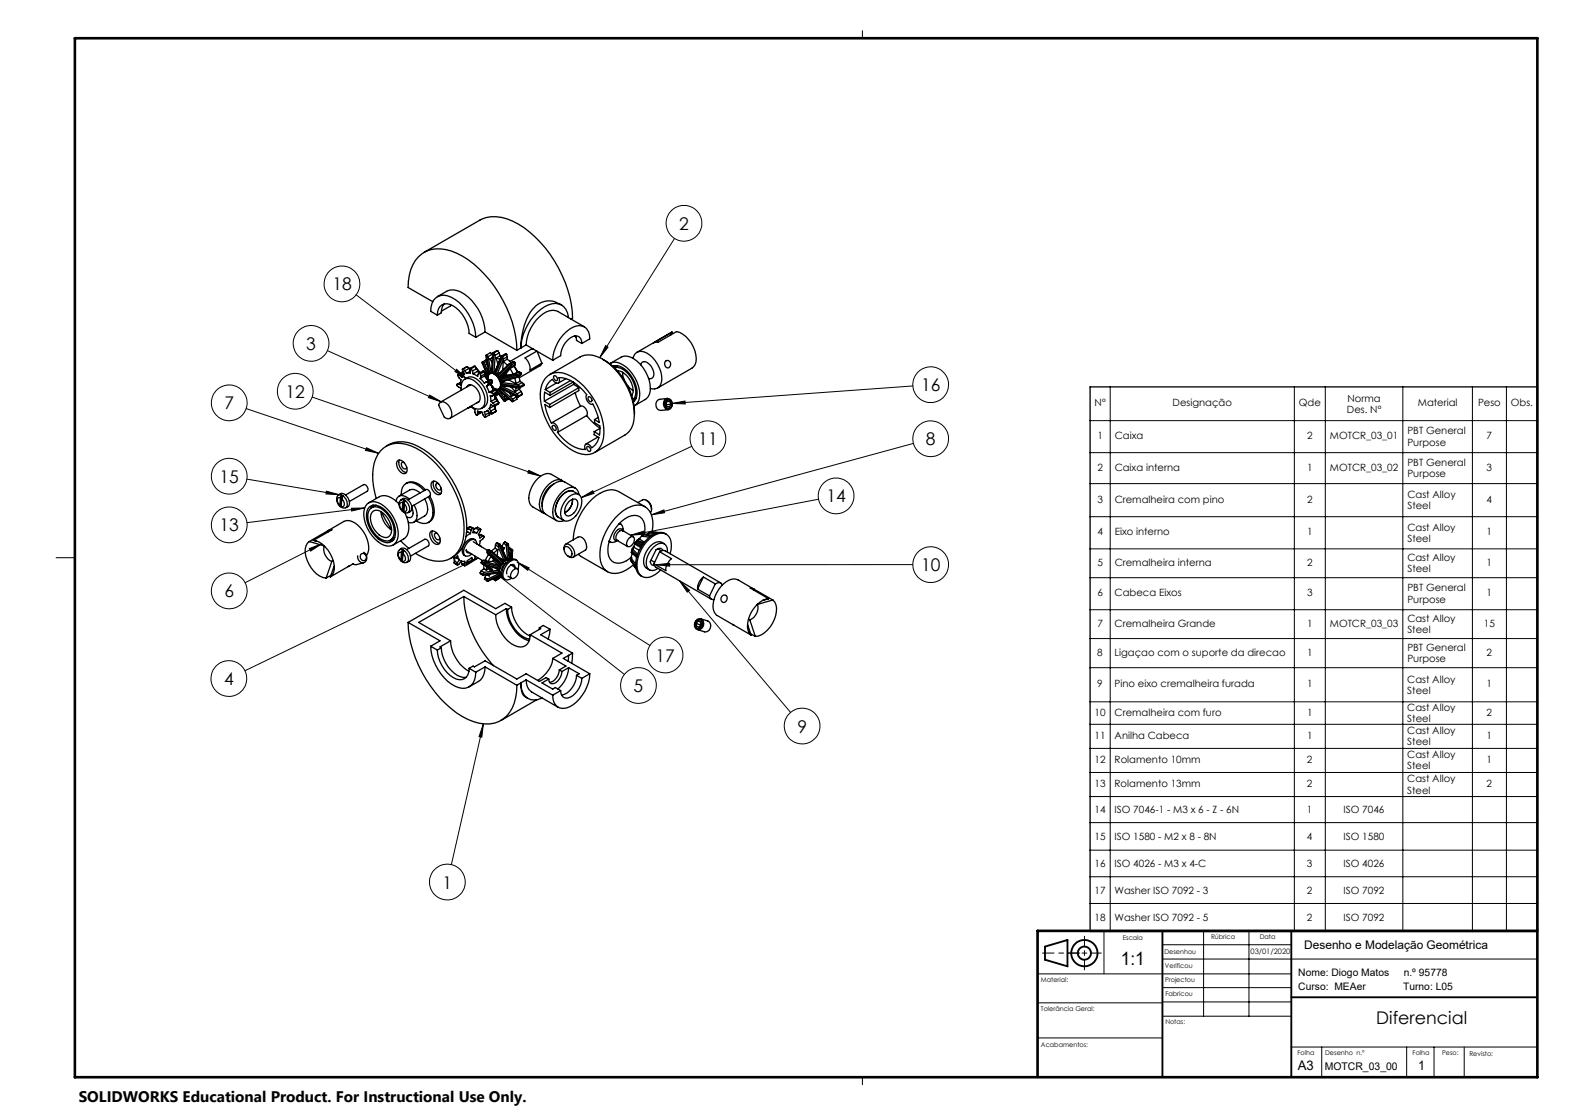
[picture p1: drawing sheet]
<svg xmlns="http://www.w3.org/2000/svg" width="420mm" height="297mm" viewBox="0 0 420 297" stroke-linecap="round" stroke-linejoin="round" font-family="sans-serif">
<g fill="none" stroke="#000" stroke-width=".27">
<path d="M230 8.2v2M95 78.6l29.4 22.3M179.9 63.6l-20 31.8M87.3 93.5l30.4 13.6M121.8 98.5l2.6 2.4-3.1-1.8zM161.5 92.1l.6 .5-2.2 2.8zM65.7 108.9l35.3 12M83.3 105.9l60.9 21M97.7 119.4l3.3 1.5-3.5-.8zM114.6 105.3l3.1 1.8-3.4-1.1zM179.2 107.6l3.5-.7v.8zM184.5 119l-29.5 13.7"/>
<path d="M243.4 102.9l-64.2 4.7M243.6 118.2l-69.9 19.1M290.7 112.1h119.3M296.1 103.1v145.3M345.2 103.1v145.3M353.4 103.1v145.3M374.1 103.1v145.3M392.6 103.1v145.3M401.7 103.1v145.3M65.8 127.7l24.7 4.2M87 130.9l3.5 1-3.6-.2zM93.7 135.5l3.6-.1-3.5 .8z"/>
<path d="M97.3 135.4l-31.4 3.9M141 125.4l3.2 1.5-3.4-.8zM155 132.7l3.1-1.9 .3 .7zM173.7 137.3l3.4-1.3 .1 .7zM218.3 133.1l-50.1 9.6M290.7 120.7h119.3M290.7 128.9h119.3M290.7 137.8h119.3M15 148.7h5M82.5 146.3l3.3-1.3-3 1.9zM85.8 145l-20.4 10.4M124.1 150l3.4-1.2-3 1.9z"/>
<path d="M127.5 148.8l-62.2 30M128.4 149.9l3 1.9-.4 .6zM128.4 149.9l38.1 29.9M137.9 149.9l3.2 1.5-.4 .6zM137.9 149.9l35.4 22.2M168.2 142.7l3.4-1.1 .1 .8zM175 150.6l3.6-.4v.8zM181.3 154.9l2.6 2.5-.6 .5zM181.3 154.9l29.5 35M243.4 150.5l-68.4 .1M290.7 146.3h119.3M290.7 154h119.3"/>
<path d="M290.7 162.6h119.3M290.7 170.2h119.3M290.7 178h119.3M128.9 193l-.4 3.5-.8-.1zM128.9 193l-8.5 37.5M290.7 187.1h119.3M290.7 193.1h119.3M290.7 199.5h119.3M290.7 205.9h119.3M290.7 212.4h119.3M290.7 219.3h119.3M290.7 226.7h119.3"/>
<path d="M290.7 233.7h119.3M276.7 259.6h67.6M290.7 240.9h119.3M294.4 248.2v11.4M310 251.9h34.3M310 255.7h100M321 248.2v22.7M333.1 248.2v22.7M276.7 276.7h33.3M276.7 267.4h33.3M310 270.9h34.3M310 263.3h34.3"/>
<path d="M310 267.1h34.3M344.3 279.1h65.5M352.5 279.1v8M375.1 279.1v8M382.4 279.1v8M390.5 279.1v8M230 287.2v2"/>
<circle cx="182.4" cy="59.5" r="4.8"/>
<circle cx="91.2" cy="75.7" r="4.8"/>
<circle cx="83" cy="91.5" r="4.8"/>
<circle cx="61.1" cy="107.4" r="4.8"/>
<circle cx="78.7" cy="104.3" r="4.8"/>
<circle cx="188.8" cy="117" r="4.8"/>
<circle cx="248.2" cy="117" r="4.8"/>
<circle cx="248.2" cy="102.6" r="4.8"/>
<circle cx="61.1" cy="127" r="4.8"/>
<circle cx="61.1" cy="139.9" r="4.8"/>
<circle cx="223" cy="132.2" r="4.8"/>
<circle cx="61.1" cy="157.5" r="4.8"/>
<circle cx="248.2" cy="150.5" r="4.8"/>
<circle cx="177.4" cy="174.6" r="4.8"/>
<circle cx="61" cy="180.9" r="4.8"/>
<circle cx="170.2" cy="182.8" r="4.8"/>
<circle cx="213.9" cy="193.6" r="4.8"/>
<circle cx="119.3" cy="235.2" r="4.8"/>
</g>
<g fill="none" stroke="#000" stroke-width=".5">
<path d="M278.7 252.4l6-1.8v7l-6-1.7zM310 248.2v38.9M344.3 248.2v38.9M344.3 265.9h65.5"/>
<circle cx="289.2" cy="254.1" r="1.75"/>
<circle cx="289.2" cy="254.1" r="3.5"/>
</g>
<g fill="none" stroke="#000" stroke-width=".35">
<path d="M113.1 67.3l14.9-8.6a10.2 10.2 0 0 1 10.2 1 32.1 32.1 0 0 1 14.5 25.1l-.4 .3M116.6 79.1a6.8 6.8 0 0 1 4.3-1.8 10.4 10.4 0 0 1 7.2 6.2 13.1 13.1 0 0 1 1.3 5M115.4 80.4l-6.6-3.7a10 10 0 0 1 4.8-9.7 10.5 10.5 0 0 1 9.7 1.3 32.1 32.1 0 0 1 14.5 25.1M116.6 84l-1.7-1a3.6 3.6 0 0 1 1.5-3.7 3.6 3.6 0 0 1 4 0 13.1 13.1 0 0 1 6.5 10.6M116.6 84a2.59 2.59 0 0 1 1.3-2.7 2.59 2.59 0 0 1 3 .3 9.4 9.4 0 0 1 4.2 7.3l1.8 1M118.4 81a3.4 3.4 0 0 0-.7 2.4l-1.1 .6M120.2 81.2v.4l-2.5 1.4M122.1 99.9l-.1 .2 .9 1.2-.1 1.3-.5-.2M122.1 99.9l.5 .2M122.1 99.9l1.1-.6 .4 .2-1 .6M123.3 98.5l.6 1.3-.7 .8-.6-.5M123.3 98.5l.2-.1 .5 .4"/>
<path d="M124 98.8l.4 .8M124.6 97.8l-1.3 .7M124.6 97.8l.4 .4M124.6 97.8l-.2 .1M124.6 97.8l.8 .6M125 98.2l-1 .6M125 98.2l.3 .3M125.3 99l-.9 .6M125.4 98.2v1.3l-1 .1M125.4 98.2l.3 .1M125.7 98.3l.3 .6M126 98.9l.2 .8"/>
<path d="M126.7 97.7l-1 .6M126.7 97.7l.3 .6M126.7 97.7l-.3-.1-1 .6M126.7 97.7l1.4 1.6M127 98.3l.9 1.1-.7-.3-1 .6M127 98.3l-1 .6M127.8 99.5l-.3 .3-.1 .5-1.2-.6M127.8 99.5l.3 .2M128.1 99.7l.1 .6M128.6 96.6v.2l1.5 3.7 .1-.3M128.6 96.6l1.6 3.6M128.6 96.6l.5 .1"/>
<path d="M129.1 96.7l1.3 3-.2 .5M129.2 99.1l1 2.5-1.1-1.3-1 .6M129.2 99.1l-1.1 .6M129.2 99.1l-.3-.3-1.1 .7M129.2 99.1l.1 .6M129.3 99.7l-1.1 .6M129.3 99.7l.5 1.3M129.3 99.5l.8 .9 .1 .7M129.4 88.5l8.4 4.9M129.4 88.5l-2.5 1.4M129.5 98.9l-.3 .2M129.5 99l-.3 .2"/>
<path d="M129.6 99.3h.1M129.7 94.6l-.2 .2 .9 5 .2-.2M129.7 94.6l.9 5M129.7 94.6l.5 .5M129.7 96l-1.1 .6M129.8 96.3l-.7 .4M129.9 96.7l-.2 .4 .3 .3M130.2 95.1l.8 4.2M130.6 99.5v.1M131 99.3l-.4 .2M131 99.2v.1M131.3 94.4l-1.1 .7"/>
<path d="M131.3 94.4l.1 .2M131.3 94.4l-.5-.4-1.1 .6M131.3 95.5l-.7 .2 .6 .9M131.3 95.4l-.6 .3M131.3 99.4l.5 .2M131.3 99.4v.1M131.4 94.1l-.4 5.4h.3M131.4 94.1h.3M131.7 94.1l-.4 5.4M131.7 94.1l.3 .6M131.7 99.3l-.4 .1M131.8 99.7l.3 .2"/>
<path d="M131.8 99.6v.1M131.9 99.2l-.2 .1M132 94.7l-.3 4.6M132.2 99.8h.4M132.2 99.8l.5 .5M132.2 99.8l-.1 .1M132.3 95.5l1 .3M132.3 95.5l.5 1.6M132.7 93.5l-1 .6M132.7 93.5l.4 .6M132.7 93.5l-1.3 .6M133.1 94.1l-1.1 .6"/>
<path d="M133.1 94.1l.2 .8M133.2 99.4l-.6 .4M133.3 94.9l.4 .1M133.3 94.9l-1 .6M133.8 94.9l-2 4.7M133.8 94.9l.3 .2M133.8 94.9l-2 4.8M134.1 95.1l-2 4.8M134.1 95.1l.1 .6M134.2 96.4l1.2 1.1M134.2 96.4l-.1 2.2M134.2 95.7l-1.6 4.1"/>
<path d="M134.8 99.8l.1 .2M134.8 99.8l-1.5 .9M135.1 94.5l-.3-.2-1 .6M135.1 94.5l-1 .6M135.1 94.5l.2 .6M135.3 95.8l1 .9-.4-.4M135.3 95.8l-1.1 .6M135.3 95.1l-1.1 .6M135.3 95.1v.7M135.7 97.1l-3 2.8v.4M136 98.3l.9 1.5M136 98.3l-1.2 1.5"/>
<path d="M136.1 97l.2 .3M136.1 97l-3.5 3.4M136.1 97l-.4 .1M136.3 97.9l-3 2.8M136.3 97.3l-3.5 3.4M136.3 97.3v.6M136.9 99.8l-2 .2M137.1 97.6l.8 1.6M137.1 97.6l-1.1 .7M137.1 97.6l.9 1.6M137.2 96.4l-1.1 .6M137.2 96.4l.2 .3"/>
<path d="M137.2 96.4l-1.5 .7M137.4 99.7l-4 1.2M137.4 99.7l.5 .3M137.4 97.3l-1.1 .6M137.4 97.3l-.3 .3M137.4 96.7l-1.1 .6M137.4 96.7v.6M137.9 100l-4.7 1.3M137.9 100l.1 .3M137.9 99.2l-1 .6M138.4 99.1l-.5 .1M138.4 99.1l-1 .6"/>
<path d="M138.4 99.1l.5 .2M138.9 92.8l-1.1 .6M138.9 99.3l-1 .7M138.9 99.3l.2 .4M139.1 99.7l-1.1 .6M139.1 99.7l-1.4 .9M140.3 92l7.1 4.1M140.3 92l-1.4 .8M142.2 93.1l-.7 .1-5.5 3.2M143.2 93.6l-3.2 1.8a3.8 3.8 0 0 1 1.3 3.3l3.2-1.9M143.2 93.7l1.3 3.1M144.5 96.8l-.5 .7-5.5 3.2-.1-.4"/>
<path d="M146.5 99.9l8.2-4.7a5.8 5.8 0 0 1 5.7 .4 18.7 18.7 0 0 1 8.8 15.1 5.7 5.7 0 0 1-2.5 5.3l-8.1 4.6M149 81a5.6 5.6 0 0 0-7.6 2.3 19.8 19.8 0 0 0-2.5 9.5M149 80.9l.8 .4M151.6 84.7a3.7 3.7 0 0 0-5.3-3.4 13.6 13.6 0 0 0-7.4 11.5M153.2 89.6l.4 .2M153.5 89.6l.2 1.2 1.5 .8M155.2 91.6l2.1-1.3a2.94 2.94 0 0 0-1.2-3 2.94 2.94 0 0 0-3.3-.1 10.6 10.6 0 0 0-5.4 8.9M155.2 91.6a1.79 1.79 0 0 0-1.1-2 1.79 1.79 0 0 0-2.1 .6 6.2 6.2 0 0 0-2.5 4.6l-2.1 1.3M155.8 87.1l-7-4.1a4.3 4.3 0 0 0-4.9 1.4 11.2 11.2 0 0 0-3.6 7.6M160.7 95.8a17.1 17.1 0 0 1 8.5 14.7M162.6 97a3.7 3.7 0 0 1 4.5 1 9.4 9.4 0 0 1 3.3 8.7l-.4 .7-.9 .8M162.8 96.9l2.8-1.7a3.8 3.8 0 0 1 4.3 1.1 9.4 9.4 0 0 1 3.3 8.8l-.9 1.2-3 1.8"/>
<path d="M163.4 97.6a3.6 3.6 0 0 1 4 1.5 7.5 7.5 0 0 1 2.2 7.3l-.7 .8M163.6 97.7v.1M163.8 97.5l-.3 .3M163.8 98a3.8 3.8 0 0 1 3.8 1.8 6.9 6.9 0 0 1 1.7 6.1l-.5 .7M164.6 98.8a5.3 5.3 0 0 1 3.9 6.7M164.7 97.5l-.9 .5M166 99.2l.4 2M168.8 95.5a2.23 2.23 0 0 1 3.7-1.4 8.3 8.3 0 0 1 3.9 7.8 2.16 2.16 0 0 1-3 1.7M170.9 97.3a1.04 1.04 0 0 1 .7-.9 1.04 1.04 0 0 1 1.1 .3 3.3 3.3 0 0 1 1.4 4l-.4 .2h-.7M177.5 96.3a.91 .91 0 0 1 1.3 .7 .91 .91 0 0 1-1.1 1l-.5-1zM179.2 88.5l-4.9 2.9 1.2-.1 4.9-2.9a7.8 7.8 0 0 1 5.2 8.1l-.3 .8-.8 .8-9.2 5.4M179.2 88.5l-9.3 5.4"/>
<path d="M179.2 88.5l-.3 .7M102.9 119a7.9 7.9 0 0 1 8.7 .1 26.3 26.3 0 0 1 12.8 22.6 7.7 7.7 0 0 1-4.2 7.2M117.2 107.5a1.22 1.22 0 0 1 1.8 0 3.5 3.5 0 0 1 1.3 3.7 1.19 1.19 0 0 1-1.8 .1l-1.5-3.2zM121.8 102.5l.1 .3 1 .7 .1 .5a2.53 2.53 0 0 1 1.3-3.1 4.7 4.7 0 0 1 4.5 3.5 3.7 3.7 0 0 1-.3 4.4 2.39 2.39 0 0 1-2.9-.5M122.3 102.4l-.5 .1M122.8 102.1l-.5 .3M122.8 101.9l-1 .6M123.9 101.1a2.59 2.59 0 0 1 3.8 .5 5.8 5.8 0 0 1 1.9 6.4l-1.2 .9M124.4 103.2a1 1 0 0 1 1.6-.5 3.8 3.8 0 0 1 1.9 4.2l-.7 .5M125.2 108.7l.4-.3 1 .8v.7l.3 .6 .2 .2M125.2 108.7l-.5 .1M125.2 102.6l-.1 .2"/>
<path d="M125.2 108.5v.2M125.5 102.6l-8 4.6M127.4 110.3v-.7l1.2 .3 .2 .8 .4 .5h.3M127.4 110.3l-.3 .4M127.7 107.1l-7.7 4.4M128.1 100.9l1.1 1.3 .4-.3M128.1 109.9l-.7 .4M128.2 100.3l-.1 .6M128.3 109.9l-1.2 .8M129.4 110.6l.1 .6M129.6 101.9h.4M129.7 103l.8 1.6"/>
<path d="M129.7 103l1.1-.6 .4 .8 .3 .8-1 .6M129.9 100.8l.3 .3M130 101.9l.2 .3M130.1 109.4l-.9 .5 .2 .7M130.1 109.4l-.4 .2M130.1 109.4l1 1M130.1 101.3l.1 .2M130.1 102.7l-.4 .3M130.2 101.1l.1 .4M130.2 101.4h.1M130.2 102.2l-.1 .5M130.3 101.5a1.19 1.19 0 0 1 .1-1.6 1.19 1.19 0 0 1 1.6-.1 3.3 3.3 0 0 1 1.3 3.5 1.03 1.03 0 0 1-1.6 .2"/>
<path d="M130.5 104.6l.5 .1M130.5 108.9l.4 .7M130.5 110h.1M130.5 110l-1.1 .6M130.5 110v.6M130.5 110.6l-1 .6M130.6 110.1l-.1 .5M130.9 107l.6 .5M130.9 109.6l.3 .6M131 104.7l.5 .3M131.1 101.3l-1.1 .6M131.1 101.3l.2 .3"/>
<path d="M131.1 101.3h-.5l-1 .6M131.1 103h.1M131.2 102.1l-1.1 .6M131.2 102.1l-.3 .5M131.2 103h.1M131.2 103l-.2-.5 .2 .5M131.2 110.2l-.1 .2M131.2 103.2l.8 .8M131.2 103l1.4 1.3M131.3 105.6l-.6-.1 .2 1.5M131.3 101.6l-1.1 .6M131.3 101.6l-.1 .5"/>
<path d="M131.5 107.5l.4 .5M131.5 105l.1 .3M131.6 108.2l-1.1 .7M131.6 105.3l-.3 .3M131.8 103.6l.2 .1M131.8 108.3l.2 .7M131.9 105.2l.1 1.2-1.1 .6M131.9 108.3l-1.1-.5-.3 1.1M131.9 105.5l.6 1.3M131.9 108v.3M131.9 105.2l1.1 2.2M131.9 108.3l.4 1.3"/>
<path d="M132 105.3l.2 .2M132 109l-1.1 .6M132 109l.3 .6M132 103.7v.2M132 104l-1 .7M132 104l.6 .3M132.1 105.1l.1 .4M132.3 103.8l.6 .1M132.3 103.8l-.3-.1 .3 .4M132.3 103.8l2.3 3.2M132.3 109.6l-1.1 .6M132.3 109.6l-1.2 .8"/>
<path d="M132.4 104.9l.1 .3M132.5 105.2l-.3 .3M132.5 105.2l.5-.2-.8 .5M132.5 106.8l-1 .7M132.5 106.8l.5 .6M132.6 100.4l.2 .3M132.6 104.3l-1.1 .7M132.6 104.3l.1 .4M132.6 104.6l1.7 2.3 .3 .1M132.7 100.3l-.1 .1M132.7 104.7l-1.1 .6M132.7 104.7l-1.4 .9"/>
<path d="M132.7 104.7h.1M132.8 103.9l2 2.6M133 100.6l.3 .1M133 100.6l.3 .6M133 103.7l-.2 .1 3.8 3.3 .2-.1M133 100.6l-.2 .1M133 103.7l.1 .1M133 103.7l3.8 3.3M133 107.4v.3l-1.1 .6M133 107.4l-1.1 .6M133.2 101.3l.1 .4M133.3 101.2l-.1 .1"/>
<path d="M133.3 101.7h.2M133.4 100.9l-.1 .3M133.4 103.2l-.1 .3 4.8 2.4M133.4 103.5l-.3 .3M133.4 103.6l-.3 .2M133.4 103.2l4.9 2.4M133.4 103.2l.2 .1M133.4 103.6l3.3 2.8M133.5 102.3v.4M133.5 101.7l.1 .6M133.5 102.3l5.1 .8M133.5 102.3h.1"/>
<path d="M133.5 102.7l5.1 .7M133.5 102.7h.2M133.5 103.6h-.1M133.7 102.7l4.9 .7M133.7 102.7l-.1 .6M133.8 102l-.2 .3M133.8 103l-.2 .3M133.8 102l4.4 .6M133.8 103l4.1 2M134 102.8l-.2 .2M134.5 101.6l-.7 .4M134.6 105.4l.1 .4 .4 .1"/>
<path d="M134.8 106.5l-.2 .5M134.9 100l-1.5 .9M135.4 106.1l-.6 .4M135.6 101.3l2 1M135.7 106.4l-1.1 .6M135.7 106.3v.1M135.9 104.7l.4 1 .6-.5M136.3 103.1l1.1 1.3M136.7 106.4l.1 .6M137 105.3l-.5 .3M137.2 100.7l.4 1.6M137.6 103.3l-.2 1.1"/>
<path d="M137.7 105.6l.1 .2M137.7 100.6l-3.9 1.2-.3-.1M137.8 105.8l-1.1 .6M137.8 105.8l.1 .6-1.1 .6M137.9 105l.4 .6M138 100.3l-4.7 1.4M138 100.3l-.3 .3M138.2 102.6l.4 .5M138.3 105.6l-.2 .3M138.4 100.3l.2 1.4M138.5 103.8l-1.1 .6M138.5 103.8l.5 .6"/>
<path d="M138.6 103.4l-.1 .4M138.6 103.1v.3M138.6 101.7l-1 .6M138.6 101.7l.6 .3M139 104.4l-1.1 .6M139 104.4l.3 .6M139.2 102l-1 .6M139.2 102l.5 .4M139.3 105l-1 .6M139.3 105l-1.2 .9M139.7 102.4l-1.1 .7M139.7 102.4v.4l-1.1 .6"/>
<path d="M145.2 107l1.4 .8M145.4 103.9a4.4 4.4 0 0 1 1.9-2.8 1.32 1.32 0 0 0 1.7 .9l.2-.4-.2-.9a9.8 9.8 0 0 1 7.5 4.5 1.8 1.8 0 0 0 1.6 2.5 15.3 15.3 0 0 1 1.7 4.9l-1.3-.7M145.4 103.9l1.3 .7M145.5 100.8a5 5 0 0 1 6.7-.5 18.1 18.1 0 0 1 8.7 16.4 4.7 4.7 0 0 1-6.9 4.1 17.9 17.9 0 0 1-9.8-17l.3-1.1zM146.6 108.7l-1.3-.9a15.9 15.9 0 0 0 1.7 5M146.6 107.8v.9M146.6 105.4l-1.4-.8v2.4M146.7 104.6l-.1 .8M147 112.8a1.78 1.78 0 0 1 1.7 2.5M147.4 113.4a.9 .9 0 0 1 .8 1.4 .9 .9 0 0 1-.8-1.4zM147.8 100.2a.88 .88 0 0 1 .7 1.3 .85 .85 0 0 1-.7-1.3zM148.3 102.1l-2.9 1.8"/>
<path d="M150.9 101l-2 1.1M152.2 101.5l-5.5 3.1M152.9 101.8l-6.3 3.6M152.9 101.9l.1 .6M153 102.5l-7.8 4.5M153 102.5l1.4 .9M153.4 104.7l1.4 3.6M154.4 103.4l-.1 .7-7.7 4.6M154.4 103.4l-7.8 4.4M154.8 108.3a1.78 1.78 0 0 1 1.6 2.5M154.8 108.3l-7.8 4.5M156.4 110.8l1.8 1.9 1.8 1.4"/>
<path d="M156.4 110.8l-7.7 4.5M156.6 119a.76 .76 0 0 1 .8 .5 .76 .76 0 0 1-.2 .9l-.6-.5-.1-.5zM157 105.8a.9 .9 0 0 1 .7 1.3 .9 .9 0 0 1-.7-1.3zM158.5 115.1l-.1 .8 1.3 .8a4.4 4.4 0 0 1-1.9 2.7 1.32 1.32 0 0 0-1.7-.9l-.2 .4 .2 .9a9.8 9.8 0 0 1-7.4-4.5M158.5 111.9v.8l1.4 .9v2.4l-1.4-.9M159.5 116.5l-3.3 1.9M159.5 111.3l-1 .6M160 114.2l-1.5 .9M167.3 102.8l1.5 1.3M169.2 106.9l-.3 .1M169.7 106.1l-.9 .5M177.2 106.7a1.2 1.2 0 0 1 1.4-.3 1.2 1.2 0 0 1 .7 1.3 1.22 1.22 0 0 1-1.1 1.5 1.22 1.22 0 0 1-1.3-1.4z"/>
<path d="M177.5 106.9a1.11 1.11 0 0 1 1.5 .1 1.11 1.11 0 0 1-.1 1.5 1.11 1.11 0 0 1-1.5-.1 1.11 1.11 0 0 1 .1-1.5zM177.6 107.6l.1 .3M177.7 107.9h.1M177.9 106.2l-2 .3a1.53 1.53 0 0 0-1 1.6 1.53 1.53 0 0 0 1.3 1.3l2.1-.2M178.6 107l-.7-.1-.4 .7 .3 .8 .7 .1 .4-.7M178.6 107l.3 .8M178.6 107l-.8 .1M178.9 107.8l-1.2 .1M290.7 103.1h119.3v145.3h-119.3zM90.2 132a2.06 2.06 0 0 0 .5 3M90.2 132a1.26 1.26 0 0 1 2.2 .2 2.01 2.01 0 0 1 .3 2.9l-.5 .3a2.14 2.14 0 0 0-.9-3.3l-.4-.2zM90.6 134.8l.1 .3h.3"/>
<path d="M90.8 132.7a.58 .58 0 0 0-.9 .6l.2 .8 .5 .7M90.8 132.7l-.2 2.1M91 135l.1 .3 .6 .2 .4-.1M91.1 132a.34 .34 0 0 1 .3 .4 .34 .34 0 0 1-.2 .3l-.1 .3M91.1 132l-.3 .7M91.1 133l.6 .7a.94 .94 0 0 1-.4 1.4l-.3-.1M91.1 133l-.1 2M91.1 132l-.1 3.1M92.1 132l4.8-2.8a1.16 1.16 0 0 1 1.1 1.7l-4.8 2.8M97.9 134.3a3.5 3.5 0 0 1 4.5 .7 9.5 9.5 0 0 1 3.6 8.7 2.69 2.69 0 0 1-4.4 1.3 9.6 9.6 0 0 1-4.4-9.3zM98.4 134.1l2.8-1.7a4.6 4.6 0 0 1 5.2 2M98.5 135.2a3.1 3.1 0 0 1 4.2 .8 7.7 7.7 0 0 1 2.6 7.3 2.28 2.28 0 0 1-3.6 .9 7.7 7.7 0 0 1-3.6-8.5z"/>
<path d="M98.9 135.5a3.2 3.2 0 0 1 4.1 1.2 6.3 6.3 0 0 1 1.7 6.7 2.44 2.44 0 0 1-3.8-.1 7.2 7.2 0 0 1-2.7-6.7zM99.2 136.6a1.88 1.88 0 0 1 2.9 .2 5.9 5.9 0 0 1 2.2 5.4 1.59 1.59 0 0 1-2.6 .8 5.7 5.7 0 0 1-2.8-5.9zM99.3 135.2l-.4 .2M99.3 134.7l-.5 .8M99.5 134.7l.2 .3M100.3 134.7l-1.2 .7M100.3 132.9a15 15 0 0 1 .5-11.8 6.7 6.7 0 0 1 8.7-2.3 24.6 24.6 0 0 1 12.9 14.8 16.7 16.7 0 0 1 .3 12.6 6.5 6.5 0 0 1-8.4 3l-3.5-1.7M101.6 136.4a6.4 6.4 0 0 0 2.8 4.9M101.7 136.5l2.7 4.7M106.1 122.8a2.16 2.16 0 0 1 2.4 1.9 1.07 1.07 0 0 1-.7 1.6 2.68 2.68 0 0 1-2-3.2zM106.5 122.7a2.63 2.63 0 0 0 1.9 3.3M106.9 133.3a1.99 1.99 0 0 0 .5 3"/>
<path d="M106.9 133.3a1.47 1.47 0 0 1 2.5 .7 1.51 1.51 0 0 1 .5 1.5 1.51 1.51 0 0 1-1.1 1.2M106.9 133.3a1.86 1.86 0 0 1 2.2 1.6 1.31 1.31 0 0 1-.3 1.8M107.4 134a.56 .56 0 0 0-.8 .6l.2 .8 .5 .7M107.4 134l-.1 2.1M107.6 136.3l.2 .4h1M107.7 134.3l.6 .7a.91 .91 0 0 1-.4 1.4l-.3-.1M107.7 134.3l-.1 2M107.8 133.3a.3 .3 0 0 1 .3 .3 .3 .3 0 0 1-.3 .3l-.1 .4M107.8 133.3l-.4 .7M107.8 133.3l-.2 3.1h-.2l-.1-.3M107.8 123.4l-.6-.1a1.15 1.15 0 0 0 1 1.7l.2-.5M107.9 136.5l.2 .5a6 6 0 0 1 0 6.4l-3.3 1.9"/>
<path d="M108.2 128.9a2.88 2.88 0 0 1 3.5 .2l1.8 1.5M109.2 133.1a2.18 2.18 0 0 0-3.3-.4l-.3 .9M109.9 135.4v.1a1.86 1.86 0 0 1-.4 2.5l-1.1-.2M110.4 134.7a4.3 4.3 0 0 1 .4 4.1 1.55 1.55 0 0 1-1.9 .4M112 131.4a2.6 2.6 0 0 0-2.8-.7l-2.8 1.6M113.1 130.8l-.1-.1a4.2 4.2 0 0 0-4.7-1.8 3 3 0 0 0-1.3 3M113.2 133a4.4 4.4 0 0 1 .5 4.2l-3.3 2M114.3 132.4v.1a6.7 6.7 0 0 1 .8 5.9 2.59 2.59 0 0 1-4 .6l-.1-.1M114.6 132.3a1.15 1.15 0 0 0-1-1.8l-4.8 2.8M114.6 132.3l-4.8 2.7M114.6 132.3h.1a6.9 6.9 0 0 1 .8 5.8l-.5 .6-.8 .6M115.3 128.4a2.09 2.09 0 0 1 2.4 1.9 1.07 1.07 0 0 1-.7 1.6 2.43 2.43 0 0 1-1.7-3.5z"/>
<path d="M115.7 128.3a2.57 2.57 0 0 0 1.9 3.3M116.9 129l-.5-.1a1.13 1.13 0 0 0 1 1.7l.2-.5M147.7 129a6 6 0 0 0-3.1 5.4M148.9 137.9l1.4 .8M149.9 128.1l-2.9-1.6a2.96 2.96 0 0 0-3.5 1 6.9 6.9 0 0 0-2.2 6.8l.8 .8 2.8 1.7M150.2 128.3a2.87 2.87 0 0 0-3.8 .8 6.9 6.9 0 0 0-2.3 6.8l.4 .6 .8 .4M151.7 132.5a2.25 2.25 0 0 1 3-.4 4.6 4.6 0 0 1-1.1 5.4 2.53 2.53 0 0 1-3.6 1 4.1 4.1 0 0 1 .5-4.6zM151.8 133.7a1.37 1.37 0 0 1 2.2-.1 3.4 3.4 0 0 1-2.4 4 1.09 1.09 0 0 1-1-1.4 4 4 0 0 1 1.2-2.5zM152.6 133.1a3.6 3.6 0 0 1-2 3.6 3.7 3.7 0 0 0 2-3.6zM152.9 131a3.1 3.1 0 0 0-3.6 1.7 4.8 4.8 0 0 0-.9 4.7l.5 .5M152.9 131a2.77 2.77 0 0 0-3.3 1.3 4.8 4.8 0 0 0-1 5.4l.3 .2M152.9 131l1.4 .8"/>
<path d="M153.4 130.1l-2.8-1.6a3.1 3.1 0 0 0-3.6 1.1 6.8 6.8 0 0 0-2.1 6.8l.7 .8 2.8 1.6M154.4 131.9a2.02 2.02 0 0 0-3.1-1.7 7.1 7.1 0 0 0-3.6 7.8 1.96 1.96 0 0 0 2.7 .8M165.1 139.6a1.41 1.41 0 0 1 1 1.9M165.2 139.6l.4 .1M170.1 134l1.2-.7a2.22 2.22 0 0 1 2.4 2.5l-.2 .9M172 135.1l-7-4a4.7 4.7 0 0 0-5.1 .4 15.5 15.5 0 0 0-7 12.4M172.3 133.4a2.42 2.42 0 0 1 1.4 2.4M82.4 144.4a4.1 4.1 0 0 0-.5 5 7 7 0 0 0 5.1 4.7M82.4 144.4l4.1 1.2a3.4 3.4 0 0 0 2 4.1M83.6 144.1a6.7 6.7 0 0 1 5 4.7 4.1 4.1 0 0 1-.5 5M83.6 144.1l.9 .3M87.4 141.5l1.1-.3-4.9 2.9"/>
<path d="M87.4 141.5l-5 2.9M87.4 141.5l.1 .3M87.5 141.5l4.2-2.5a3.3 3.3 0 0 1 3.8 1.1 7.7 7.7 0 0 1 2.6 7.3l-.4 .7M88.3 153.4l-1.3 .7M88.5 149.7l-1.5 4.4M88.9 149.5l-.4 .2M89.1 150.9l-1 2.9M92.9 151.1l.1-.1-4.9 2.8M96.3 147.7a.94 .94 0 0 1 1.3 .6 .94 .94 0 0 1-.8 1.2 1.09 1.09 0 0 1-.5-1.8zM97 150l-1.9 .5-1-.1-1.1 .6M97 147.2a1.62 1.62 0 0 1 0 2.8 1.55 1.55 0 0 1-1.6-1.8M104.8 144.1h-1"/>
<path d="M105 143.5l-.1 .4M105.1 143.4l-.1 .2M105.3 143.3l-1.2 .7M106.5 146.6a2.06 2.06 0 0 0 .5 3M106.5 146.6a1.26 1.26 0 0 1 2.2 .2 2.01 2.01 0 0 1 .3 2.9l-.5 .2M106.5 146.6a1.9 1.9 0 0 1 2.3 1.6 1.28 1.28 0 0 1-.3 1.7M106.8 144.1l2.2 2.1M107 147.3a.56 .56 0 0 0-.8 .5l.2 .9 .5 .7M107 147.3l-.1 2.1M107.3 149.6l.2 .3h.9M107.4 146.6a.26 .26 0 0 1 .4 .2 .26 .26 0 0 1-.2 .3l-.2 .4M107.4 146.6l-.4 .7"/>
<path d="M107.4 146.6l-.1 3h-.3l-.1-.2M107.4 147.5l.5 .7a.94 .94 0 0 1-.3 1.5l-.3-.1M107.4 147.5l-.1 2.1M108.4 146.5l4.8-2.7a1.16 1.16 0 0 1 1.1 1.7l-4.8 2.8M114.9 141.7a2.21 2.21 0 0 1 2.5 2.5l-.3 .9a2.16 2.16 0 0 1-2.4-2l-.1-.6zM115.3 141.5a2.64 2.64 0 0 0 1.9 3.3M116.6 142.2h-.5a1.16 1.16 0 0 0 1 1.7l.2-.5M120.7 148.6l.3 .1M121 148.4h.1M121 148.4v.3M121 148.7h.4l.7-.5 .4 1M121.1 148.7v1.4"/>
<path d="M121.1 150.1l.9 .6M121.1 150.1l.2 .1M121.2 148.7v.9M121.2 149.6l.8 .4M121.2 149.6l-.1 .5M121.6 148.6l.9 .6M122 150l-.2 .5 .2 .2M122.5 149.2l-.5 .8M122.9 149.6l.1 .5M123 150.1l.8 .4M123 150.1l.2 .3 .7 .4M123.7 159a29.1 29.1 0 0 0 7.9 18.5"/>
<path d="M123.7 159l-12 6.9 8.5 4.9M123.7 159l8.5 4.9M123.8 150.5l.1-.9-1-.1-.9 1.2M123.8 150.5l.1 .3M124.3 146.8l4.4 2.7M124.4 146.5l.1 .7 .7 .2M124.4 142l.3-.2 .7 .5M124.9 141l.7 .4M124.9 141l-.4 .2M125.2 140.5l-.3 .5M125.2 140.5l.7 .4M125.2 140.5l.2-.1 .8 .4"/>
<path d="M125.2 140.5l-.7 .4M125.4 142.3l-1.2 .7M125.5 148.9l.5 .3M125.6 141.4l-.2 .9M125.9 140.9l-.3 .5M126 149.2l-.2-.6-1.2 .8-.1 .9-.3 .5h-.3M126.2 140.8l-.1 1.2 1 .1M126.2 141.6l.9 .5M126.2 144.4l3.9 2.4M126.2 140.8l-.3 .1M126.6 148.2v.8l-.2 .3-.4-.1M126.7 143.9a1.7 1.7 0 0 0-2.6 .9 2.39 2.39 0 0 0-.4 3.2l.4 .2"/>
<path d="M127 140.9l-.7 .2M127 140.9l.7 .4M127.1 145a1.03 1.03 0 0 0-.4-1.1 1.03 1.03 0 0 0-1.3 .1 3.6 3.6 0 0 0-1.6 4 1.3 1.3 0 0 0 2-.3M127.4 140.6l-1.1 .4M127.4 140.6l-.4 .3M127.4 140.6l.7 .4M127.7 141.3l-.6 .8M128 142.5l-.4 .1M128 142.5l.7 .4M128 142.5h.3l.7 .5M128.1 141l.1 .1-.1 .5-.5 .9 .4 .9 .7-.5M128.1 152.7l.7 .4"/>
<path d="M128.1 152.7v.3l.7 .4M128.1 141l-.4 .3M128.2 145.7h.1M128.3 150l.7 .5M128.3 150l.9 .7M128.3 152.2l.7 .4M128.3 152.2l-.2 .5M128.3 145.7l.1 .1M128.4 149.7l.8 .4M128.4 149.7l-.1 .3M128.7 142.9l.3 .1M128.8 153.1v.3"/>
<path d="M128.8 149.4l.7 .4M128.8 149.4l-.4 .3M129 150.5l4.3 1M129 150.5l.2 .2M129 151.6l.7 .4M129 151.6l-.7 .6M129 143l-.3 .7-.7 .5-.2 1.2 .5 .3M129 152.6l-.2 .5M129.1 150.6l-.1 1M129.2 150.1l4.3 1.1M129.2 150.1l-.2 .4M129.2 150.7l3.8 1 .3-.2"/>
<path d="M129.3 154l.7 .4M129.3 154l-.1 .4 .7 .5M129.5 149.3l-.7 .1M129.5 149.3l.7 .5M129.5 149.8l-.3 .3M129.5 149.8l3.8 1M129.6 153.2l-.3 .8M129.8 150.9l-.1 1.1M129.9 153.2l.6 .3M129.9 147.4l.3 .5M129.9 147.4l.7 .4M129.9 146.9l.7 .5"/>
<path d="M129.9 146.9v.5M130 154.4l-.1 .5M130.1 153.2l.4 .3M130.2 146.6l-.3 .3M130.2 146.6l.7 .5M130.2 146.6l1 .5M130.2 147.9l-.7 1.4M130.2 147.9l.8 .4M130.6 147.4l3.3 2.9M130.6 147.8l2.9 2.6M130.6 147.4v.4M130.7 153.1l-.2 .4"/>
<path d="M130.8 151.1l-1.1 .9M130.9 147.1l-.3 .3M130.9 147.1l3.3 2.9M130.9 147.1h.3M131 148.3l-.8 1.5M131 148.3l.7 1M131.2 147.1l2.9 2.5 .1 .4M131.4 154.4l.7 .4M131.5 149.6l1.8 1.2M131.5 149.6l-1.3 .2M131.6 154.3l.3 .2M131.7 149.3l-.2 .3"/>
<path d="M131.7 149.3l1.8 1.1M131.9 154.5l.2 .3M132 151.4l1 .6M132 146.2l-.9 .7M132 146.2l.8 .4M132.1 145.3l-.1 .9M132.1 145.3l.7 .4M132.4 144.8l.2-.1 .7 .4M132.4 144.8l.7 .5M132.4 144.8l-.3 .5M132.7 148.4l1.7 1M132.8 146.6l-1.1 .9"/>
<path d="M132.8 146.6l-.2 1.7M132.8 145.7l1.6 3.7M133 152.7l.2 .2M133 152l.2 .4M133 152l-4 .6M133.1 145.3l1.8 4.1M133.1 145.3l-.3 .4M133.2 152.4l.1 .3-4.5 .7M133.2 152.9l.4 .2M133.2 152.4l-4.4 .7M133.2 152.9l-3.2 1.5M133.3 150.8l.2 .4"/>
<path d="M133.3 145.1l-.2 .2M133.3 145.1l1.8 4.2M133.3 145.1l.2 .3M133.5 151.2l-.2 .3M133.6 145.7h.2M133.6 153.1l.1 .1M133.6 153.1l-3.7 1.8M133.7 153.3l-1.8 1.2M133.8 153.3l-3.7 1.7-.2-.1M133.8 145.7l.7 .5M133.8 146.2h.7M133.8 153.6l-1.7 1.2"/>
<path d="M133.8 153.7l-1.7 1.1M133.9 150.3l-.4 .1M134.2 150l-.3 .3M134.3 144.8l.7 .5M134.3 144.8l-.5 .9M134.4 149.4h.5M134.5 146.2l-.4 .6M134.7 144.5l.7 .5M134.7 144.5l-.4 .3M134.7 144.5l.9 .5M135 145.3l.4 3.7M135 148.8l.4 .2"/>
<path d="M135.1 149.1v.2M135.1 149.9a2.35 2.35 0 0 0-1.3 2.1M135.1 149.3l-.2 .1M135.4 149l.4 .2M135.4 145l-.4 .3M135.4 145l.4 4.2M135.4 145h.2M135.6 145l.4 4.3M135.7 146.2l.6 .4M135.7 146.2l.3-.1 .7 .4M135.8 149.2l.2 .1M135.9 149.3a1.49 1.49 0 0 1 1.9 .1"/>
<path d="M135.9 149.3a4.6 4.6 0 0 0-2.1 4.4l.9 .8M136 149.3a2.72 2.72 0 0 0-2.7 3.2l.4 .7M136.3 146.6l-.3 2.6M136.3 150.6l1.7 1.1M136.4 150.6v.1M136.7 146.5l-.4 .1M136.7 146.5l-.3 2.6M136.7 146.5l-.2 2.5M136.8 152l.8-.4 .4 .1a1.72 1.72 0 0 1-1.6 2.5 1.49 1.49 0 0 1 .4-2.2zM136.8 150.5l.2 .6M137.3 151.3l-.2-.7a1.94 1.94 0 0 0-2 2.4M138.1 151.8a1.73 1.73 0 0 0-.7-2.6 4.1 4.1 0 0 0-3.2 4.7 1.25 1.25 0 0 0 2.2 .3l-1-.6"/>
<path d="M150.4 146.4a.99 .99 0 0 1 .4-1.3 .99 .99 0 0 1 1.3 .3 2.39 2.39 0 0 1 .8 3.1 1.36 1.36 0 0 1-1.4-.2M150.7 145.7a1.75 1.75 0 0 1 1.5 2.6 1.73 1.73 0 0 1-1.5-2.6zM150.8 145.1l3.3-1.9a1.93 1.93 0 0 1 2.3 2v.9l-.2 .5-3.4 2M154.2 147.8l7.8 4.6M162.5 144.3l.3 .2M164.5 144.1h.1M164.5 144.1l2.9 1.6M166.1 141.5h.1M166.1 141.5a1.73 1.73 0 0 0-1.6 2.6M166.1 141.5l2.8 1.6M166.1 141.5l-.4-.5a2.12 2.12 0 0 0-1.8 3l.7 .1a1.59 1.59 0 0 1-2.1 .1M167.7 143.5l.8-.5 .3 .1a1.72 1.72 0 0 1-1.4 2.6 1.51 1.51 0 0 1 .3-2.2z"/>
<path d="M168.2 149.3l1.3 1.8M168.2 149.3l1.3 2.1M168.3 148.7h.1M168.3 148.8l1.2 1.6M168.3 148.7l-.1 .6M168.4 147.3h.1M168.4 147.1l1.4 1.4M168.4 147.1v.2M168.4 147.3l1.4 1.3M168.5 146.8l1.4 1.3M168.5 146.8l-.1 .3M168.6 147.5l-.3 1.2"/>
<path d="M168.6 146.4h.1M168.6 146.4l1.4 1.3M168.6 146.4l-.1 .4M168.9 145.8h.1M168.9 145.8l1.6 .9M168.9 145.8l-.3 .6M169.1 150.7l.5 1M169.3 145.1h.1M169.3 145.1l-.4 .7M169.3 145.1l1.6 .9M169.4 144.8h.1M169.4 144.8l1.7 .8"/>
<path d="M169.4 144.8l-.1 .3M169.6 144.5l1.7 .8M169.6 144.5l-.2 .3M169.8 144.2l-.2 .3M169.8 144.2l1.7 .8M169.9 144h.1M169.9 144l1.7 .8M169.9 144l-.1 .2M170.4 143.7h.1M170.4 143.7l-.4 .4M170.4 143.7l1.4 .8M171.1 142.9h.1"/>
<path d="M171.1 142.9l2 .3M171.1 142.9l-.7 .8M171.5 142.6l2.1 .3M171.5 142.6l.3-.2 2 .3M171.5 142.6l-.4 .3M171.8 142.4a4.4 4.4 0 0 0-1.2-4.6 4.3 4.3 0 0 0-4.9 1.2 10.3 10.3 0 0 0-3.4 9.3 2.9 2.9 0 0 0 4.7 1.2l1.3-.9M173 142.1h.1M173 142.1l-.6 .4M173 142.1l1.7 .1M173.5 141.8l-.5 .3M173.5 141.8l2 .2zM173.6 149.4l1 .5"/>
<path d="M173.8 142a6.1 6.1 0 0 0-2-7 5.7 5.7 0 0 0-5.8 1.3 15.1 15.1 0 0 0-5.9 13.3 3.9 3.9 0 0 0 5.9 2.9l1-.6 2-1.4M174.4 150.3l.5 .9 14.8 8.6M175.4 146.3l1 .6M175.9 147.1l.7-.3 .8 .1 14.8 8.5M175.9 147.1l3.2 1.8a4 4 0 0 0-1.5 3.2l-3.2-1.8M175.9 147.1l-1.5 3.2M176.8 146.8l-.1-.2a1.14 1.14 0 0 0-1.8 0l-1.5 3.2 .4 .8 .7 .1M177.2 145a2.5 2.5 0 0 0-3.6 .4 5.5 5.5 0 0 0-1.7 5.5l.3 .5 .9 .5M177.7 142.4a3.3 3.3 0 0 0-4 .4 9.4 9.4 0 0 0-3.9 9.4l.3 .7 1.1 .8M178 147.2a1.82 1.82 0 0 0-.8-2.1 1.82 1.82 0 0 0-2.2 .2 5.6 5.6 0 0 0-2.4 6 1.85 1.85 0 0 0 2.9 .2M178.7 147.6a4.6 4.6 0 0 0-.8-5 3.7 3.7 0 0 0-4.7 1 9.2 9.2 0 0 0-3.1 8.8 2.54 2.54 0 0 0 3.9 1.2l.8-.5 1.4-1.2M186 157.1l3.2 1.8"/>
<path d="M187.6 153.8a3.9 3.9 0 0 0-1.6 3.3M187.6 153.8l3.1 1.9M187.6 153.8l-1.6 3.3M189.2 158.9a.98 .98 0 0 0 1.2 .9M190.7 155.7a1.13 1.13 0 0 1 1.9 .3M190.7 155.7l-1.5 3.2M192.4 159.1a.84 .84 0 0 1 1.3-.2 .84 .84 0 0 1 0 1.2 .82 .82 0 0 1-1.2 .3 .82 .82 0 0 1-.1-1.2zM201 157.1l-4.2-2.5a3.3 3.3 0 0 0-3.8 1 7.8 7.8 0 0 0-2.7 7.2l.8 1.2 4.4 2.6M201.2 157.1l-1.1-.3 4.9 2.8M201.2 157.1l4.9 2.9M201.2 157.1l-.2 .3M205 159.6a6.7 6.7 0 0 0-5.1 4.6 4.3 4.3 0 0 0 .4 5.1"/>
<path d="M205 159.6l-1.6 .5M206.1 160a4.3 4.3 0 0 1 .4 5.1 7 7 0 0 1-5.1 4.6M206.1 160l-4.2 1.1M108.8 165.9a32.1 32.1 0 0 0 14.5 25.2 11 11 0 0 0 9.7 1.3 9 9 0 0 0 4.8-8v-1.7M108.8 165.9l8.5 4.9-2.4 1.5M114.9 172.3a13.1 13.1 0 0 0 6.5 10.6 3.5 3.5 0 0 0 5.4-2.6l.1-1.1M114.9 172.3l1.7 1M116.6 173.3a9.1 9.1 0 0 0 5.1 7.7 2.5 2.5 0 0 0 2.6-.3 2.5 2.5 0 0 0 .8-2.5M117.7 172.7a9 9 0 0 0 5.1 7.7l.7 .2 .9-.1M117.7 172.7l-1.1 .6M120.2 170.8a10 10 0 0 0 4.9 8.2M120.2 170.8l-2.9 1.7 .4 .2"/>
<path d="M125.1 178.2l1.1-.6 .3 .2 2.9-1.6 8.4 4.8 2.5-1.4 3.5 2.1 1.8-1 .7 .3M125.1 178.2l1.8 1M129.4 177.8a4.6 4.6 0 0 1-1.8 3.9l-2.5 1.4M129.4 177.8l8.4 4.9M129.4 177.8l-2.5 1.4M132.2 163.9a9.5 9.5 0 0 0 5.8 8.5 2.49 2.49 0 0 0 3.3-2.3l.1-.9M135 162.3a9.7 9.7 0 0 0 5.9 8.5h.2M135 162.3l.4 .2M135 162.3l-2.8 1.6M135.4 162.5a9.1 9.1 0 0 0 5 7.7l.9 .2M136.4 161.9a9.1 9.1 0 0 0 5 7.6M136.4 161.9l-1.7-1-2.5 1.4-8.5-4.9-14.9 8.5"/>
<path d="M136.4 161.9l-1 .6M141.4 169.2l8.5 4.9-2.5 1.4M143.8 167.4l1.1-.6 1.8 1M143.8 167.4l.4 .2-2.8 1.6M143.8 167.4v.4M146.7 167.8l-.6 2.6M146.7 167.8l-2.5 1.4 8.5 4.9M147.4 175.5a8.1 8.1 0 0 1-4 5.9M147.4 175.5l3.5 2.1-1.7 1M149.2 178.6a3.5 3.5 0 0 1-2.7 3.3M149.2 178.6l.7 .4M149.9 179a3.3 3.3 0 0 1-2.9 3.3l-.6-.7-.1-.6"/>
<path d="M151.6 178a7.8 7.8 0 0 1-2.9 5.7M151.6 174.7l-.1 1.6M151.6 174.7l-1.4 .8 7.1 4.1M151.6 178l2.8 1.6-.7 .5M151.6 178l-1.7 1M152.7 174.1l-.2 2.7M152.7 174.1l-1.1 .6M157.3 179.6a10.4 10.4 0 0 1-6.3 9.2 2.87 2.87 0 0 1-3.6-3.5M157.3 179.6l-2.1 1.3M185.6 165.5a1.15 1.15 0 0 1 1.3-.5 1.15 1.15 0 0 1 .8 1.3 1.3 1.3 0 0 1-.9 1.4 1.3 1.3 0 0 1-1.6-.6l.1-1.1zM185.6 165.6a.99 .99 0 0 1 1.4-.2 .99 .99 0 0 1 .3 1.4 1.01 1.01 0 0 1-1.4 .7 1.01 1.01 0 0 1-.5-1.5zM185.6 166.2l1.2 .4"/>
<path d="M186.2 165.6l.7 .1 .1 .8-.5 .7-.7-.2-.2-.8M186.2 165.6l-.6 .6M186.2 165.6l.7 .2M186.8 166.6v.2M186.9 165l1.8 .6a1.54 1.54 0 0 1 .8 1.8 1.54 1.54 0 0 1-1.6 1l-1.9-.6M187 166.3l-.2 .3M195.7 166.6l-.3-.1 4.9 2.8M199.4 166.5l.9 2.8M199.6 165.1l.4 .2M200 165.3l1.4 4.4M200.2 169l1.2 .7M201.9 161.1h.1"/>
<path d="M201.9 161.1a3.4 3.4 0 0 1-1.9 4.2M138.9 182.1l.4 2.7 .8 .9M138.9 182.1a3.9 3.9 0 0 0 3.5 4.5l.9-.1 1.3-.4M138.9 182.1l-1.1 .6M140.1 185.8l.7 .4M140.3 181.3a3.7 3.7 0 0 0 1.4 3.2l7.1 4.1M140.3 181.3l7.1 4M140.3 181.3l-1.4 .8M143.2 186.5l-9.6 5.6M146.3 181l-1.8 1.1 2.9 1.6 .7-.4 1.4 .8M149.5 184.1l-2.1 1.2M153.7 180.1a5.6 5.6 0 0 1-3.9 5.2"/>
<path d="M153.7 180.1l1.5 .8M155.2 180.9a5.8 5.8 0 0 1-3.9 5.2 1.64 1.64 0 0 1-1.8-2"/>
</g>
<path d="M284.7 254.1h9M289.2 249.6v9" fill="none" stroke="#000" stroke-width=".27" stroke-dasharray="6.3 1.3 1.3 1.3" stroke-dashoffset="3.8"/>
<path d="M288 254.1h-10" fill="none" stroke="#000" stroke-width=".27" stroke-dasharray="6.3 1.3 1.3 1.3" stroke-dashoffset="3.3"/>
<path d="M20 10.2h390v277h-390zM410 248.2h-133.3v38.9" fill="none" stroke="#000" stroke-width=".7"/>
<path d="M121.8 98.5l2.6 2.4-3.1-1.8zM161.5 92.1l.6 .5-2.2 2.8zM179.2 107.6l3.5-.7v.8zM173.7 137.3l3.4-1.3 .1 .7zM168.2 142.7l3.4-1.1 .1 .8zM175 150.6l3.6-.4v.8zM181.3 154.9l2.6 2.5-.6 .5zM137.9 149.9l3.2 1.5-.4 .6zM128.9 193l-.4 3.5-.8-.1zM128.4 149.9l3 1.9-.4 .6zM124.1 150l3.4-1.2-3 1.9zM87 130.9l3.5 1-3.6-.2zM93.7 135.5l3.6-.1-3.5 .8zM82.5 146.3l3.3-1.3-3 1.9zM97.7 119.4l3.3 1.5-3.5-.8zM141 125.4l3.2 1.5-3.4-.8zM114.6 105.3l3.1 1.8-3.4-1.1zM155 132.7l3.1-1.9 .3 .7z" fill="#000"/>
<text font-size="4.9" x="298.9" y="257.4">1:1</text>
<g font-size="4.7">
<text x="181.1" y="61.3">2</text>
<text x="88.6" y="77.4">18</text>
<text x="81.7" y="93.3">3</text>
<text x="76.2" y="106.1">12</text>
<text x="245.6" y="104.3">16</text>
<text x="59.9" y="109.1">7</text>
<text x="186.2" y="118.7">11</text>
<text x="246.9" y="118.7">8</text>
<text x="58.6" y="128.7">15</text>
<text x="220.4" y="133.9">14</text>
<text x="58.6" y="141.7">13</text>
<text x="245.6" y="152.3">10</text>
<text x="59.9" y="159.3">6</text>
<text x="174.8" y="176.4">17</text>
<text x="59.7" y="182.6">4</text>
<text x="169" y="184.5">5</text>
<text x="212.6" y="195.3">9</text>
<text x="118" y="236.9">1</text>
<text x="367" y="272.9">Diferencial</text>
</g>
<text font-size="4.1" x="21" y="293.7">SOLIDWORKS Educational Product. For Instructional Use Only.</text>
<g font-size="3.5">
<text x="346.1" y="285.2">A3</text>
<text x="378.2" y="285.2">1</text>
</g>
<text font-size="3.2" x="347.8" y="252.9">Desenho e Modelação Geométrica</text>
<text font-size="2.8" x="353.3" y="285.2">MOTCR_03_00</text>
<g font-size="2.7">
<text x="359.4" y="107">Norma</text>
<text x="291.9" y="108.3">Nº</text>
<text x="312.7" y="108.3">Designação</text>
<text x="346.4" y="108.3">Qde</text>
<text x="359.2" y="110">Des. Nº</text>
<text x="378.1" y="108.3">Material</text>
<text x="394.1" y="108.3">Peso</text>
<text x="402.9" y="108.3">Obs.</text>
<text x="292.6" y="117.1">1</text>
<text x="297.3" y="117.1">Caixa</text>
<text x="348.6" y="117.1">2</text>
<text x="354.6" y="117.1">MOTCR_03_01</text>
<text x="375.3" y="115.8">PBT General</text>
<text x="375.3" y="118.8">Purpose</text>
<text x="396.4" y="117.1">7</text>
<text x="292.6" y="125.5">2</text>
<text x="297.3" y="125.5">Caixa interna</text>
<text x="348.6" y="125.5">1</text>
<text x="354.6" y="125.5">MOTCR_03_02</text>
<text x="375.3" y="124.2">PBT General</text>
<text x="396.4" y="125.5">3</text>
<text x="375.3" y="127.2">Purpose</text>
<text x="292.6" y="134.1">3</text>
<text x="297.3" y="134.1">Cremalheira com pino</text>
<text x="348.6" y="134.1">2</text>
<text x="375.3" y="132.8">Cast Alloy</text>
<text x="375.3" y="135.8">Steel</text>
<text x="396.4" y="134.1">4</text>
<text x="292.6" y="142.7">4</text>
<text x="297.2" y="142.7">Eixo interno</text>
<text x="348.6" y="142.7">1</text>
<text x="375.3" y="141.4">Cast Alloy</text>
<text x="396.4" y="142.7">1</text>
<text x="375.3" y="149.6">Cast Alloy</text>
<text x="375.3" y="144.4">Steel</text>
<text x="292.6" y="150.9">5</text>
<text x="297.2" y="150.9">Cremalheira interna</text>
<text x="348.6" y="150.9">2</text>
<text x="375.3" y="152.6">Steel</text>
<text x="396.4" y="150.9">1</text>
<text x="292.6" y="159">6</text>
<text x="297.2" y="159">Cabeca Eixos</text>
<text x="348.5" y="159">3</text>
<text x="375.3" y="157.7">PBT General</text>
<text x="375.3" y="160.7">Purpose</text>
<text x="396.4" y="159">1</text>
<text x="292.6" y="167.1">7</text>
<text x="297.2" y="167.1">Cremalheira Grande</text>
<text x="348.5" y="167.1">1</text>
<text x="354.6" y="167.1">MOTCR_03_03</text>
<text x="375.3" y="165.8">Cast Alloy</text>
<text x="395.7" y="167.1">15</text>
<text x="375.3" y="173.5">PBT General</text>
<text x="375.3" y="168.8">Steel</text>
<text x="292.6" y="174.8">8</text>
<text x="297.2" y="174.8">Ligaçao com o suporte da direcao</text>
<text x="348.5" y="174.8">1</text>
<text x="375.3" y="176.5">Purpose</text>
<text x="396.4" y="174.8">2</text>
<text x="292.6" y="183.3">9</text>
<text x="297.2" y="183.3">Pino eixo cremalheira furada</text>
<text x="348.5" y="183.3">1</text>
<text x="375.3" y="182">Cast Alloy</text>
<text x="375.3" y="185">Steel</text>
<text x="396.4" y="183.3">1</text>
<text x="291.9" y="190.8">10</text>
<text x="297.2" y="190.8">Cremalheira com furo</text>
<text x="348.5" y="190.8">1</text>
<text x="375.3" y="189.5">Cast Alloy</text>
<text x="396.4" y="190.8">2</text>
<text x="291.9" y="197">11</text>
<text x="297.2" y="197">Anilha Cabeca</text>
<text x="348.5" y="197">1</text>
<text x="375.3" y="195.7">Cast Alloy</text>
<text x="375.3" y="192.5">Steel</text>
<text x="396.4" y="197">1</text>
<text x="291.9" y="203.4">12</text>
<text x="297.2" y="203.4">Rolamento 10mm</text>
<text x="348.5" y="203.4">2</text>
<text x="375.3" y="202.1">Cast Alloy</text>
<text x="375.3" y="198.7">Steel</text>
<text x="396.4" y="203.4">1</text>
<text x="291.9" y="209.9">13</text>
<text x="297.2" y="209.9">Rolamento 13mm</text>
<text x="348.5" y="209.9">2</text>
<text x="375.3" y="208.6">Cast Alloy</text>
<text x="375.3" y="205.1">Steel</text>
<text x="396.4" y="209.9">2</text>
<text x="375.3" y="211.6">Steel</text>
<text x="291.9" y="216.8">14</text>
<text x="297.2" y="216.8">ISO 7046-1 - M3 x 6 - Z - 6N</text>
<text x="348.5" y="216.8">1</text>
<text x="358.3" y="216.8">ISO 7046</text>
<text x="291.9" y="223.9">15</text>
<text x="297.2" y="223.9">ISO 1580 - M2 x 8 - 8N</text>
<text x="348.5" y="223.9">4</text>
<text x="358.3" y="223.9">ISO 1580</text>
<text x="291.9" y="231.2">16</text>
<text x="297.2" y="231.2">ISO 4026 - M3 x 4-C</text>
<text x="348.5" y="231.2">3</text>
<text x="358.3" y="231.2">ISO 4026</text>
<text x="291.9" y="238.3">17</text>
<text x="297.2" y="238.3">Washer ISO 7092 - 3</text>
<text x="348.5" y="238.3">2</text>
<text x="358.3" y="238.3">ISO 7092</text>
<text x="291.9" y="245.6">18</text>
<text x="297.2" y="245.6">Washer ISO 7092 - 5</text>
<text x="348.5" y="245.6">2</text>
<text x="358.3" y="245.6">ISO 7092</text>
<text x="346.2" y="264">Curso: MEAer</text>
<text x="346.2" y="260.2">Nome: Diogo Matos</text>
<text x="374.2" y="264">Turno: L05</text>
<text x="374.3" y="260.2">n.º 95778</text>
</g>
<text font-size="2" x="333.5" y="254.3">03/01/2020</text>
<g font-size="1.8">
<text x="299.4" y="250.5">Escala</text>
<text x="322.9" y="250.4">Rúbrica</text>
<text x="335.9" y="250.4">Data</text>
<text x="310.5" y="254.3">Desenhou</text>
<text x="277.6" y="261.8">Material:</text>
<text x="310.7" y="258.1">Verificou</text>
<text x="310.7" y="261.8">Projectou</text>
<text x="277.6" y="269.6">Tolerância Geral:</text>
<text x="310.8" y="265.6">Fabricou</text>
<text x="310.8" y="272.9">Notas:</text>
<text x="277.6" y="279.3">Acabamentos:</text>
<text x="346" y="281.4">Folha</text>
<text x="353.4" y="281.4">Desenho n.º</text>
<text x="376.7" y="281.4">Folha</text>
<text x="384.6" y="281.4">Peso:</text>
<text x="391.8" y="281.4">Revisto:</text>
</g>
</svg>
